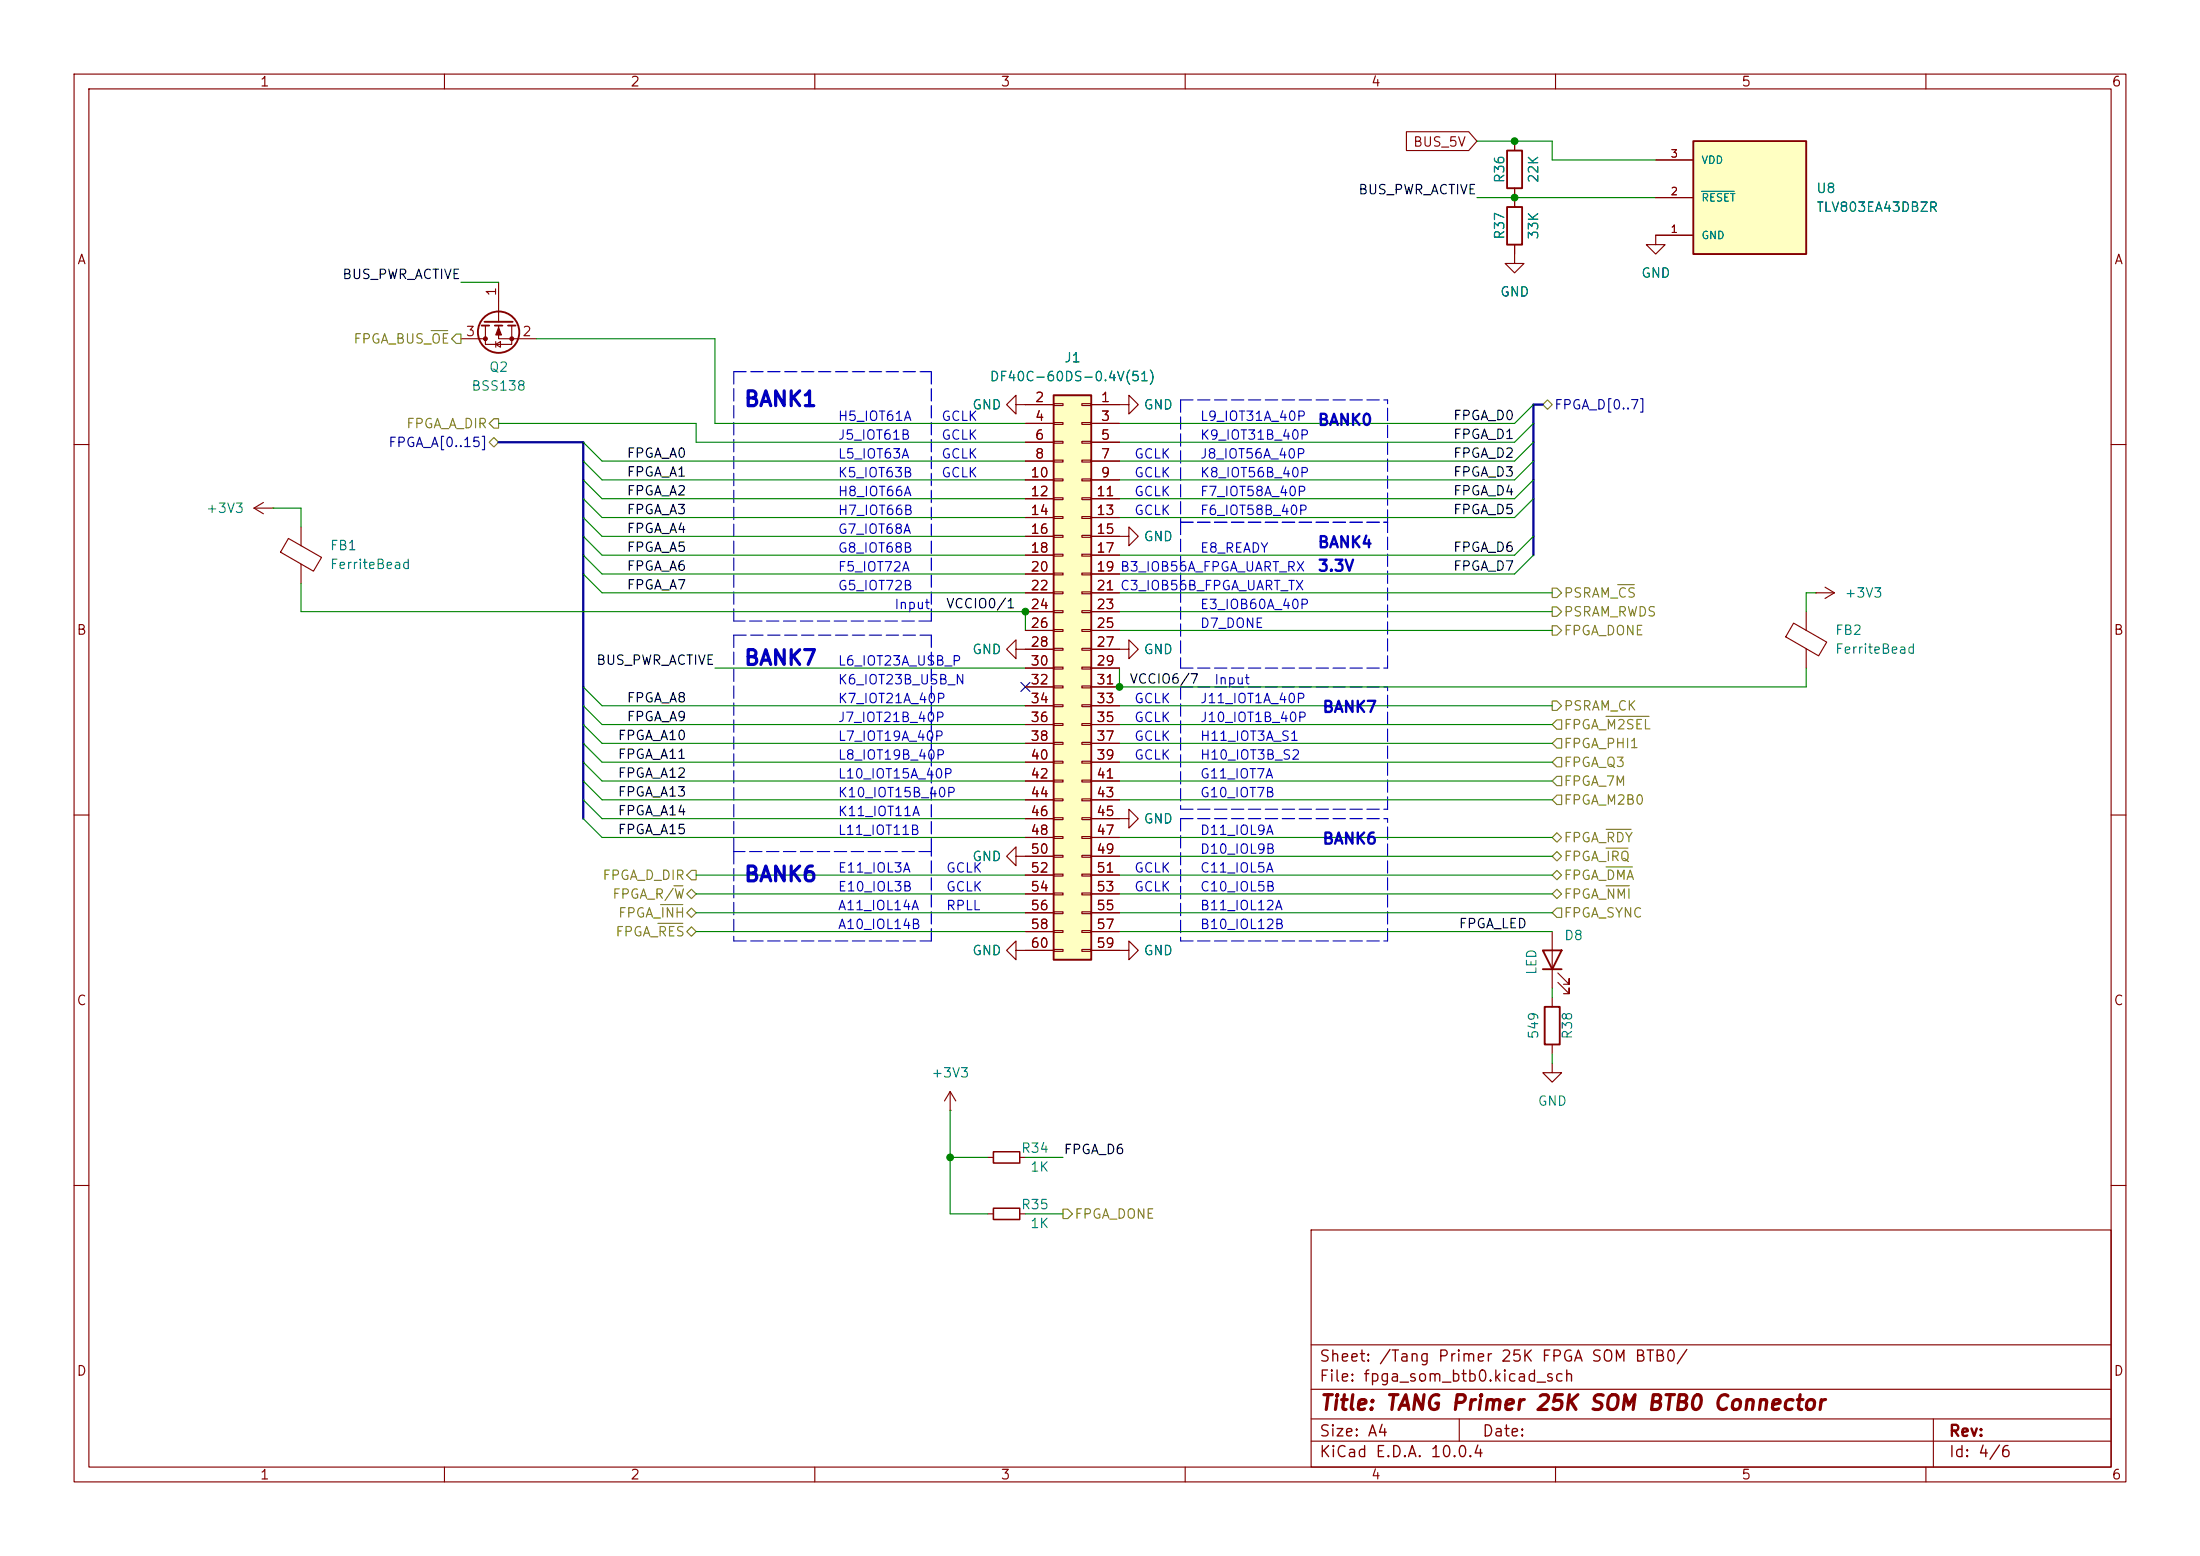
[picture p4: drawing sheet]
<svg xmlns="http://www.w3.org/2000/svg" width="297mm" height="210mm" viewBox="0 0 297 210" stroke-linecap="round" stroke-linejoin="round" font-family="sans-serif">
<g fill="none" stroke="#840000" stroke-width=".15">
<path d="M10 10h277v190h-277zM12 12h273v186h-273zM60 10v2M110 10v2M160 10v2M204.5 19.1v1.2M210 10v2M260 10v2M67.3 38.1v5.3M204.5 33v2.6h1.2l-1.2 1.2-1.3-1.2h1.3M204.5 25.4v2.5M223.5 31.8v1.2h1.3l-1.3 1.3-1.3-1.3h1.3"/>
<path d="M62.2 45.7h3.3M65.5 43.9v2.6h3.6v-2.6M66.9 46.5l.7-.4v.8zM66.9 46.1v.8M67.3 43.9v1.8h5.1M151.1 54.6h1.3v-1.3l1.3 1.3-1.3 1.3v-1.3M10 60h2M34.3 68.6l1.3 .7M34.3 68.6h2.5M35.6 67.8l-1.3 .8M36.8 68.6h.1M38.9 72.7l4.5 2.5-1.1 1.9-4.4-2.6z"/>
<path d="M40.6 71.1v2.6M40.6 76.1v2.6M151.1 72.4h1.3v-1.3l1.3 1.3-1.3 1.3v-1.3M246.4 79.2l1.2 .8M285 60h2M137.2 87.6v-1.2l-1.3 1.2 1.3 1.3v-1.3h1.2M151.1 87.6h1.3v-1.2l1.3 1.2-1.3 1.3v-1.3M242.1 84.1l4.5 2.6-1.1 1.8-4.4-2.5zM243.8 82.6v2.5M243.8 87.6v2.6M245.1 80h.1M245.1 80h2.5"/>
<path d="M247.6 80l-1.2 .8M10 110h2M151.1 110.5h1.3v-1.3l1.3 1.3-1.3 1.3v-1.3M285 110h2M137.2 128.3v-1.3l-1.3 1.3 1.3 1.2v-1.2h1.2M151.1 128.3h1.3v-1.3l1.3 1.3-1.3 1.2v-1.2M209.5 125.7v7.7M209.5 134.6v1.3M210.3 132.6l1.5 1.5v-.7v.7h-.7M210.3 131.3l1.5 1.5v-.7v.7h-.7M128.3 149.9h.1M128.3 147.3l-.8 1.3"/>
<path d="M128.3 147.3l.7 1.3M128.3 147.3v2.6M133.3 156.2h.8M137.7 156.2h.7M209.5 143.5v1.3h1.3l-1.3 1.3-1.2-1.3h1.2M209.5 141v1.2M10 160h2M133.3 163.8h.8M137.7 163.8h.7M177 166h108v32h-108zM285 160h2M60 198v2"/>
<path d="M110 198v2M160 198v2M177 194.5h108M177 191.5h108M177 187.5h108M177 181.5h108M197 191.5v3M210 198v2M260 198v2M261 191.5v6.5"/>
</g>
<g fill="none" stroke="#840000" stroke-width=".25">
<path d="M203.5 20.3h2v5.1h-2zM203.5 27.9h2v5.1h-2zM65 43.9h1M65.4 43.4h3.8M66.8 43.9h1M68.6 43.9h1M208.3 128.3h2.5l-1.3 2.5zM208.3 130.8h2.5M208.5 135.9h2.1v5.1h-2.1z"/>
<circle cx="67.3" cy="44.8" r="2.79"/>
</g>
<path d="M134.1 155.4h3.6v1.6h-3.6zM134.1 163.1h3.6v1.5h-3.6z" fill="none" stroke="#840000" stroke-width=".2"/>
<g fill="#840000" stroke="#840000" stroke-width=".15">
<path d="M67.3 44.2l.4 1h-.8z"/>
<circle cx="65.5" cy="45.7" r=".25"/>
<circle cx="69.1" cy="45.7" r=".25"/>
</g>
<path d="M228.6 19.1h15.2v15.2h-15.2z" fill="#ffffc2"/>
<path d="M228.6 19.1h15.2v15.2h-15.2z" fill="none" stroke="#840000" stroke-width=".25"/>
<path d="M223.5 31.8h5.1M223.5 26.7h5.1M223.5 21.6h5.1M137.2 54.6v-1.3l-1.3 1.3 1.3 1.3v-1.3h1.2M137.2 115.6v-1.3l-1.3 1.3 1.3 1.2v-1.2h1.2" fill="none" stroke="#840000" stroke-width=".15"/>
<path d="M229.7 25.8h4.4" fill="none" stroke="#008484" stroke-width=".15"/>
<path d="M142.2 53.3h5.1v76.2h-5.1z" fill="#ffffc2"/>
<path d="M142.2 53.3h5.1v76.2h-5.1z" fill="none" stroke="#840000" stroke-width=".25"/>
<g fill="none" stroke="#840000" stroke-width=".15">
<path d="M189.9 17.8h8.4l1.1 1.3-1.1 1.2h-8.4zM204.5 19.1v1.2M204.5 25.4v2.5M204.5 33v1.3M223.5 31.8h5.1M223.5 26.7h5.1M223.5 21.6h5.1M138.4 54.6h3.8M138.4 57.2h3.8M138.4 59.7h3.8M142.2 54.5h1.3v.2h-1.3zM142.2 57h1.3v.3h-1.3z"/>
<path d="M142.2 59.6h1.3v.2h-1.3zM146 54.5h1.3v.2h-1.3zM146 57h1.3v.3h-1.3zM146 59.6h1.3v.2h-1.3zM147.3 54.6h3.8M147.3 57.2h3.8M147.3 59.7h3.8M138.4 62.2h3.8M138.4 64.8h3.8M138.4 67.3h3.8M138.4 69.9h3.8M138.4 72.4h3.8"/>
<path d="M138.4 74.9h3.8M138.4 77.5h3.8M142.2 62.1h1.3v.3h-1.3zM142.2 64.6h1.3v.3h-1.3zM142.2 67.2h1.3v.2h-1.3zM142.2 69.7h1.3v.3h-1.3zM142.2 72.3h1.3v.2h-1.3zM142.2 74.8h1.3v.3h-1.3zM142.2 77.3h1.3v.3h-1.3zM142.2 79.9h1.3v.2h-1.3zM146 62.1h1.3v.3h-1.3zM146 64.6h1.3v.3h-1.3z"/>
<path d="M146 67.2h1.3v.2h-1.3zM146 69.7h1.3v.3h-1.3zM146 72.3h1.3v.2h-1.3zM146 74.8h1.3v.3h-1.3zM146 77.3h1.3v.3h-1.3zM146 79.9h1.3v.2h-1.3zM147.3 62.2h3.8M147.3 64.8h3.8M147.3 67.3h3.8M147.3 69.9h3.8M147.3 72.4h3.8M147.3 74.9h3.8"/>
<path d="M147.3 77.5h3.8M138.4 80h3.8M138.4 82.6h3.8M138.4 85.1h3.8M138.4 87.6h3.8M138.4 90.2h3.8M138.4 92.7h3.8M138.4 95.3h3.8M138.4 97.8h3.8M142.2 82.4h1.3v.3h-1.3zM142.2 85h1.3v.2h-1.3zM142.2 87.5h1.3v.3h-1.3z"/>
<path d="M142.2 90h1.3v.3h-1.3zM142.2 92.6h1.3v.2h-1.3zM142.2 95.1h1.3v.3h-1.3zM142.2 97.7h1.3v.2h-1.3zM146 82.4h1.3v.3h-1.3zM146 85h1.3v.2h-1.3zM146 87.5h1.3v.3h-1.3zM146 90h1.3v.3h-1.3zM146 92.6h1.3v.2h-1.3zM146 95.1h1.3v.3h-1.3zM146 97.7h1.3v.2h-1.3zM147.3 80h3.8"/>
<path d="M147.3 82.6h3.8M147.3 85.1h3.8M147.3 87.6h3.8M147.3 90.2h3.8M147.3 92.7h3.8M147.3 95.3h3.8M147.3 97.8h3.8M138.4 100.3h3.8M138.4 102.9h3.8M138.4 105.4h3.8M138.4 108h3.8M138.4 110.5h3.8"/>
<path d="M138.4 113h3.8M138.4 115.6h3.8M138.4 118.1h3.8M142.2 100.2h1.3v.3h-1.3zM142.2 102.7h1.3v.3h-1.3zM142.2 105.3h1.3v.2h-1.3zM142.2 107.8h1.3v.3h-1.3zM142.2 110.4h1.3v.2h-1.3zM142.2 112.9h1.3v.3h-1.3zM142.2 115.4h1.3v.3h-1.3zM142.2 118h1.3v.2h-1.3zM146 100.2h1.3v.3h-1.3z"/>
<path d="M146 102.7h1.3v.3h-1.3zM146 105.3h1.3v.2h-1.3zM146 107.8h1.3v.3h-1.3zM146 110.4h1.3v.2h-1.3zM146 112.9h1.3v.3h-1.3zM146 115.4h1.3v.3h-1.3zM146 118h1.3v.2h-1.3zM147.3 100.3h3.8M147.3 102.9h3.8M147.3 105.4h3.8M147.3 108h3.8M147.3 110.5h3.8"/>
<path d="M147.3 113h3.8M147.3 115.6h3.8M147.3 118.1h3.8M138.4 120.7h3.8M138.4 123.2h3.8M138.4 125.7h3.8M138.4 128.3h3.8M142.2 120.5h1.3v.3h-1.3zM142.2 123.1h1.3v.2h-1.3zM142.2 125.6h1.3v.3h-1.3zM142.2 128.1h1.3v.3h-1.3zM146 120.5h1.3v.3h-1.3z"/>
<path d="M146 123.1h1.3v.2h-1.3zM146 125.6h1.3v.3h-1.3zM146 128.1h1.3v.3h-1.3zM147.3 120.7h3.8M147.3 123.2h3.8M147.3 125.7h3.8M147.3 128.3h3.8"/>
</g>
<g fill="none" stroke="#848400" stroke-width=".15">
<path d="M58.2 44.6h2.2M61.6 45.1h.6v1.3h-.6l-.6-.7zM66 59.7l.7-.6 .6 .6-.6 .6zM66.7 56.5h.6v1.3h-.6l-.7-.6zM208.3 54.6l.6-.6 .6 .6-.6 .6zM209.5 79.4h.7l.6 .6-.6 .6h-.7zM218.4 78.9h2.2M209.5 84.5h.7l.6 .6-.6 .6h-.7zM209.5 81.9h.7l.6 .7-.6 .6h-.7zM209.5 94.6h.7l.6 .7-.6 .6h-.7zM210.2 97.2h.6v1.2h-.6l-.7-.6zM210.2 99.7h.6v1.3h-.6l-.7-.7z"/>
<path d="M216.8 96.7h5.8M91 119.5h1.2M93.3 117.5h.7v1.2h-.7l-.6-.6zM209.5 102.9l.7-.7h.6v1.3h-.6zM209.5 105.4l.7-.6h.6v1.2h-.6zM209.5 118.1l.7-.6 .6 .6-.6 .6zM209.5 115.6l.7-.7 .6 .7-.6 .6zM209.5 113l.7-.6 .6 .6-.6 .7zM210.2 107.3h.6v1.3h-.6l-.7-.6zM216.8 119.5h3.2M216.8 117h3.6M216.8 114.5h3"/>
<path d="M216.8 111.9h3.4M88.8 124.6h3.4M89.2 122.1h3M92.7 125.7l.6-.6 .7 .6-.7 .7zM92.7 123.2l.6-.6 .7 .6-.7 .6zM93.3 120l.7 .7-.7 .6-.6-.6zM209.5 120.7l.7-.7 .6 .7-.6 .6zM210.2 122.6h.6v1.2h-.6l-.7-.6zM143.5 163.2h.6l.7 .6-.7 .7h-.6z"/>
</g>
<g fill="none" stroke="#0000c2" stroke-width=".15" stroke-dasharray="1.7 .6">
<path d="M99.1 50.2h26.6M99.1 50.2v33.6M125.7 50.2v33.6M159.4 54h27.9M159.4 54v16.5M159.4 70.5h27.9M159.4 70.5v19.7M187.3 70.5v-16.5M99.1 85.7h26.6M99.1 85.7v29.2M125.7 83.8h-26.6M125.7 85.7v29.2"/>
<path d="M159.4 92.7h27.9M159.4 90.2h27.9M159.4 92.7v16.5M187.3 90.2v-19.7M99.1 114.9v12.1M125.7 114.9h-26.6M159.4 109.2h27.9M159.4 110.5h27.9M159.4 110.5v16.5M187.3 109.2v-16.5M99.1 127h26.6M125.7 127v-12.1"/>
<path d="M159.4 127h27.9M187.3 127v-16.5"/>
</g>
<path d="M67.3 59.7h11.4v50.8M208.3 54.6h-1.3v20.3" fill="none" stroke="#000084" stroke-width=".3"/>
<g fill="none" stroke="#008400" stroke-width=".15">
<path d="M199.4 19.1h10.1v2.5h14M62.2 38.1h5.1M199.4 26.7h24.1M67.3 57.2h26.7v2.5h44.4M72.4 45.7h24.1v11.5h41.9M78.7 59.7l2.6 2.5h57.1M207 54.6l-2.5 2.6h-53.4M207 59.7l-2.5 2.5h-53.4M207 57.2l-2.5 2.5h-53.4M36.8 68.6h3.8v2.5M40.6 78.7v3.9h97.8v2.5M78.7 62.2l2.6 2.6h57.1"/>
<path d="M78.7 77.5l2.6 2.5h57.1M78.7 74.9l2.6 2.6h57.1M78.7 72.4l2.6 2.5h57.1M78.7 64.8l2.6 2.5h57.1M78.7 67.3l2.6 2.6h57.1M78.7 69.9l2.6 2.5h57.1M207 62.2l-2.5 2.6h-53.4M207 74.9l-2.5 2.6h-53.4M207 72.4l-2.5 2.5h-53.4M207 64.8l-2.5 2.5h-53.4M207 67.3l-2.5 2.6h-53.4M78.7 97.8l2.6 2.5h57.1"/>
<path d="M78.7 92.7l2.6 2.6h57.1M78.7 95.3l2.6 2.5h57.1M96.5 90.2h41.9M151.1 80h58.4M151.1 90.2v2.5h92.7v-2.5M151.1 85.1h58.4M151.1 95.3h58.4M151.1 97.8h58.4M151.1 82.6h58.4M245.1 80h-1.3v2.6M78.7 110.5l2.6 2.5h57.1M78.7 105.4l2.6 2.6h57.1"/>
<path d="M78.7 102.9l2.6 2.5h57.1M78.7 100.3l2.6 2.6h57.1M78.7 108l2.6 2.5h57.1M94 118.1h44.4M151.1 113h58.4M151.1 118.1h58.4M151.1 100.3h58.4M151.1 115.6h58.4M151.1 108h58.4M151.1 105.4h58.4M151.1 102.9h58.4M94 125.7h44.4"/>
<path d="M94 120.7h44.4M94 123.2h44.4M151.1 125.7h58.4M151.1 120.7h58.4M151.1 123.2h58.4M209.5 133.4v1.2M128.3 149.9v13.9h5M128.3 156.2h5M138.4 156.2h5.1M209.5 142.2v1.3M138.4 163.8h5.1"/>
</g>
<path d="M137.8 92.1l1.2 1.2M139 92.1l-1.2 1.2" fill="none" stroke="#000084" stroke-width=".15"/>
<path d="M229.7 25.8h4.4" fill="none" stroke="#008484" stroke-width=".15"/>
<g fill="#008400" stroke="#008400" stroke-width=".14">
<circle cx="151.1" cy="92.7" r=".46"/>
<circle cx="204.5" cy="26.7" r=".46"/>
<circle cx="204.5" cy="19.1" r=".46"/>
<circle cx="138.4" cy="82.6" r=".46"/>
<circle cx="128.3" cy="156.2" r=".46"/>
</g>
<g font-size="2" fill="#0000c2">
<text x="100.3" y="55.4">BANK1</text>
<text x="100.3" y="90.3">BANK7</text>
<text x="100.3" y="119.5">BANK6</text>
</g>
<text font-size="2" fill="#840000" x="178" y="190.8">Title: TANG Primer 25K SOM BTB0 Connector</text>
<g font-size="1.5" fill="#0000c2">
<text x="177.8" y="57.8">BANK0</text>
<text x="177.8" y="74.3">BANK4</text>
<text x="177.8" y="77.5">3.3V</text>
<text x="178.4" y="96.5">BANK7</text>
<text x="178.4" y="114.3">BANK6</text>
</g>
<g font-size="1.5" fill="#840000">
<text x="178" y="184.2">Sheet: /Tang Primer 25K FPGA SOM BTB0/</text>
<text x="178" y="186.9">File: fpga_som_btb0.kicad_sch</text>
<text x="178" y="197.1">KiCad E.D.A. 10.0.4</text>
<text x="178" y="194.3">Size: A4</text>
<text x="200" y="194.3">Date:</text>
<text x="263" y="194.3">Rev:</text>
<text x="263" y="197.1">Id: 4/6</text>
</g>
<g font-size="1.3" fill="#840000">
<text x="35" y="12">1</text>
<text x="85" y="12">2</text>
<text x="135" y="12">3</text>
<text x="185" y="12">4</text>
<text x="235" y="12">5</text>
<text x="285" y="12">6</text>
<text x="190.7" y="20.1">BUS_5V</text>
<text x="10.3" y="36">A</text>
<text x="285.3" y="36">A</text>
<text x="67.3" y="40.1" transform="rotate(-90 67.3 40.1)">1</text>
<text x="62.8" y="45.7">3</text>
<text x="70.4" y="45.7">2</text>
<text x="139.6" y="54.6">2</text>
<text x="139.6" y="57.1">4</text>
<text x="139.6" y="59.7">6</text>
<text x="148.5" y="54.6">1</text>
<text x="148.5" y="57.1">3</text>
<text x="148.5" y="59.7">5</text>
<text x="139" y="64.7">10</text>
<text x="139.6" y="62.2">8</text>
<text x="148.5" y="62.2">7</text>
<text x="148.5" y="64.7">9</text>
<text x="139" y="67.3">12</text>
<text x="139" y="69.8">14</text>
<text x="147.9" y="67.3">11</text>
<text x="147.9" y="69.8">13</text>
<text x="139" y="72.4">16</text>
<text x="139" y="74.9">18</text>
<text x="139" y="77.4">20</text>
<text x="147.9" y="72.4">15</text>
<text x="147.9" y="74.9">17</text>
<text x="147.9" y="77.4">19 B3_IOB56A_FPGA_UART_RX</text>
<text x="147.9" y="77.4">19</text>
<text x="139" y="80">22</text>
<text x="139" y="82.5">24</text>
<text x="147.9" y="80">21 C3_IOB56B_FPGA_UART_TX</text>
<text x="147.9" y="82.5">23</text>
<text x="147.9" y="80">21</text>
<text x="10.3" y="86">B</text>
<text x="139" y="85.1">26</text>
<text x="139" y="87.6">28</text>
<text x="147.9" y="85.1">25</text>
<text x="147.9" y="87.6">27</text>
<text x="285.3" y="86">B</text>
<text x="139" y="90.1">30</text>
<text x="139" y="92.7">32</text>
<text x="139" y="95.2">34</text>
<text x="147.9" y="90.1">29</text>
<text x="147.9" y="92.7">31</text>
<text x="147.9" y="95.2">33</text>
<text x="139" y="97.8">36</text>
<text x="139" y="100.3">38</text>
<text x="147.9" y="97.8">35</text>
<text x="147.9" y="100.3">37</text>
<text x="139" y="102.8">40</text>
<text x="139" y="105.4">42</text>
<text x="139" y="107.9">44</text>
<text x="147.9" y="102.8">39</text>
<text x="147.9" y="105.4">41</text>
<text x="147.9" y="107.9">43</text>
<text x="139" y="110.5">46</text>
<text x="139" y="113">48</text>
<text x="147.9" y="110.5">45</text>
<text x="147.9" y="113">47</text>
<text x="139" y="115.5">50</text>
<text x="139" y="118.1">52</text>
<text x="147.9" y="115.5">49</text>
<text x="147.9" y="118.1">51</text>
<text x="139" y="120.6">54</text>
<text x="139" y="123.2">56</text>
<text x="139" y="125.7">58</text>
<text x="147.9" y="120.6">53</text>
<text x="147.9" y="123.2">55</text>
<text x="147.9" y="125.7">57</text>
<text x="139" y="128.2">60</text>
<text x="147.9" y="128.2">59</text>
<text x="10.3" y="136">C</text>
<text x="285.3" y="136">C</text>
<text x="10.3" y="186">D</text>
<text x="285.3" y="186">D</text>
<text x="35" y="200">1</text>
<text x="85" y="200">2</text>
<text x="135" y="200">3</text>
<text x="185" y="200">4</text>
<text x="235" y="200">5</text>
<text x="285" y="200">6</text>
</g>
<g font-size="1.3">
<text x="183.3" y="26.5">BUS_PWR_ACTIVE</text>
<text x="46.1" y="38">BUS_PWR_ACTIVE</text>
<text x="196.1" y="57">FPGA_D0</text>
<text x="196.1" y="59.6">FPGA_D1</text>
<text x="84.5" y="62.1">FPGA_A0</text>
<text x="84.5" y="64.6">FPGA_A1</text>
<text x="196.1" y="64.6">FPGA_D3</text>
<text x="196.1" y="62.1">FPGA_D2</text>
<text x="84.5" y="69.7">FPGA_A3</text>
<text x="84.5" y="67.2">FPGA_A2</text>
<text x="196.1" y="67.2">FPGA_D4</text>
<text x="196.1" y="69.7">FPGA_D5</text>
<text x="84.5" y="77.3">FPGA_A6</text>
<text x="84.5" y="72.3">FPGA_A4</text>
<text x="84.5" y="74.8">FPGA_A5</text>
<text x="196.1" y="74.8">FPGA_D6</text>
<text x="196.1" y="77.3">FPGA_D7</text>
<text x="84.5" y="79.9">FPGA_A7</text>
<text x="127.6" y="82.4">VCCIO0/1</text>
<text x="80.4" y="90">BUS_PWR_ACTIVE</text>
<text x="84.5" y="95.1">FPGA_A8</text>
<text x="152.4" y="92.6">VCCIO6/7</text>
<text x="83.3" y="100.2">FPGA_A10</text>
<text x="84.5" y="97.7">FPGA_A9</text>
<text x="83.3" y="107.8">FPGA_A13</text>
<text x="83.3" y="105.3">FPGA_A12</text>
<text x="83.3" y="102.7">FPGA_A11</text>
<text x="83.3" y="110.4">FPGA_A14</text>
<text x="83.3" y="112.9">FPGA_A15</text>
<text x="196.8" y="125.6">FPGA_LED</text>
<text x="143.5" y="156.1">FPGA_D6</text>
</g>
<g font-size="1.3" fill="#008484">
<text x="203.4" y="24.8" transform="rotate(-90 203.4 24.8)">R36</text>
<text x="208" y="24.8" transform="rotate(-90 208 24.8)">22K</text>
<text x="245.1" y="28.9">TLV803EA43DBZR</text>
<text x="245.1" y="26.4">U8</text>
<text x="203.4" y="32.4" transform="rotate(-90 203.4 32.4)">R37</text>
<text x="208" y="32.4" transform="rotate(-90 208 32.4)">33K</text>
<text x="202.4" y="40.3">GND</text>
<text x="221.5" y="37.8">GND</text>
<text x="63.5" y="53">BSS138</text>
<text x="65.9" y="50.5">Q2</text>
<text x="133.5" y="51.8">DF40C-60DS-0.4V(51)</text>
<text x="143.6" y="49.2">J1</text>
<text x="131.2" y="55.6">GND</text>
<text x="154.3" y="55.6">GND</text>
<text x="27.7" y="69.6">+3V3</text>
<text x="44.5" y="74.6">FB1</text>
<text x="44.5" y="77.1">FerriteBead</text>
<text x="154.3" y="73.4">GND</text>
<text x="248.9" y="81">+3V3</text>
<text x="131.2" y="88.6">GND</text>
<text x="154.3" y="88.6">GND</text>
<text x="247.7" y="86">FB2</text>
<text x="247.7" y="88.6">FerriteBead</text>
<text x="154.3" y="111.5">GND</text>
<text x="131.2" y="116.5">GND</text>
<text x="131.2" y="129.2">GND</text>
<text x="154.3" y="129.2">GND</text>
<text x="207.7" y="131.7" transform="rotate(-90 207.7 131.7)">LED</text>
<text x="211.1" y="127.2">D8</text>
<text x="208" y="140.3" transform="rotate(-90 208 140.3)">549</text>
<text x="212.6" y="140.4" transform="rotate(-90 212.6 140.4)">R38</text>
<text x="125.6" y="145.8">+3V3</text>
<text x="207.5" y="149.6">GND</text>
<text x="137.8" y="155.9">R34</text>
<text x="139" y="158.5">1K</text>
<text x="137.8" y="163.5">R35</text>
<text x="139" y="166.1">1K</text>
</g>
<g font-size="1.3" fill="#848400">
<text x="47.6" y="46.7">FPGA_BUS_OE</text>
<text x="54.8" y="58.1">FPGA_A_DIR</text>
<text x="211" y="83.5">PSRAM_RWDS</text>
<text x="211" y="81">PSRAM_CS</text>
<text x="211" y="86.1">FPGA_DONE</text>
<text x="211" y="98.8">FPGA_M2SEL</text>
<text x="211" y="101.3">FPGA_PHI1</text>
<text x="211" y="96.2">PSRAM_CK</text>
<text x="211" y="103.8">FPGA_Q3</text>
<text x="211" y="106.4">FPGA_7M</text>
<text x="211" y="108.9">FPGA_M2B0</text>
<text x="81.2" y="119.1">FPGA_D_DIR</text>
<text x="211" y="119.1">FPGA_DMA</text>
<text x="211" y="116.5">FPGA_IRQ</text>
<text x="211" y="114">FPGA_RDY</text>
<text x="82.6" y="121.6">FPGA_R/W</text>
<text x="83.4" y="124.2">FPGA_INH</text>
<text x="211" y="121.6">FPGA_NMI</text>
<text x="211" y="124.2">FPGA_SYNC</text>
<text x="83" y="126.7">FPGA_RES</text>
<text x="145" y="164.8">FPGA_DONE</text>
</g>
<g font-size="1.3" fill="#0000c2">
<text x="113" y="57.1">H5_IOT61A</text>
<text x="113" y="59.7">J5_IOT61B</text>
<text x="127" y="57.1">GCLK</text>
<text x="127" y="59.7">GCLK</text>
<text x="161.9" y="57.1">L9_IOT31A_40P</text>
<text x="161.9" y="59.7">K9_IOT31B_40P</text>
<text x="113" y="64.7">K5_IOT63B</text>
<text x="113" y="62.2">L5_IOT63A</text>
<text x="127" y="64.7">GCLK</text>
<text x="127" y="62.2">GCLK</text>
<text x="153" y="64.7">GCLK</text>
<text x="153" y="62.2">GCLK</text>
<text x="161.9" y="64.7">K8_IOT56B_40P</text>
<text x="161.9" y="62.2">J8_IOT56A_40P</text>
<text x="113" y="67.3">H8_IOT66A</text>
<text x="113" y="69.8">H7_IOT66B</text>
<text x="153" y="69.8">GCLK</text>
<text x="153" y="67.3">GCLK</text>
<text x="161.9" y="67.3">F7_IOT58A_40P</text>
<text x="161.9" y="69.8">F6_IOT58B_40P</text>
<text x="113" y="74.9">G8_IOT68B</text>
<text x="113" y="77.4">F5_IOT72A</text>
<text x="113" y="72.4">G7_IOT68A</text>
<text x="161.9" y="74.9">E8_READY</text>
<text x="113" y="80">G5_IOT72B</text>
<text x="120.6" y="82.5">Input</text>
<text x="161.9" y="82.5">E3_IOB60A_40P</text>
<text x="161.9" y="85.1">D7_DONE</text>
<text x="113" y="90.1">L6_IOT23A_USB_P</text>
<text x="113" y="95.2">K7_IOT21A_40P</text>
<text x="113" y="92.7">K6_IOT23B_USB_N</text>
<text x="153" y="95.2">GCLK</text>
<text x="161.9" y="95.2">J11_IOT1A_40P</text>
<text x="163.8" y="92.7">Input</text>
<text x="113" y="100.3">L7_IOT19A_40P</text>
<text x="113" y="97.8">J7_IOT21B_40P</text>
<text x="153" y="100.3">GCLK</text>
<text x="153" y="97.8">GCLK</text>
<text x="161.9" y="97.8">J10_IOT1B_40P</text>
<text x="161.9" y="100.3">H11_IOT3A_S1</text>
<text x="113" y="102.8">L8_IOT19B_40P</text>
<text x="113" y="105.4">L10_IOT15A_40P</text>
<text x="113" y="107.9">K10_IOT15B_40P</text>
<text x="153" y="102.8">GCLK</text>
<text x="161.9" y="107.9">G10_IOT7B</text>
<text x="161.9" y="105.4">G11_IOT7A</text>
<text x="161.9" y="102.8">H10_IOT3B_S2</text>
<text x="113" y="110.5">K11_IOT11A</text>
<text x="113" y="113">L11_IOT11B</text>
<text x="161.9" y="113">D11_IOL9A</text>
<text x="113" y="118.1">E11_IOL3A</text>
<text x="127.6" y="118.1">GCLK</text>
<text x="153" y="118.1">GCLK</text>
<text x="161.9" y="115.5">D10_IOL9B</text>
<text x="161.9" y="118.1">C11_IOL5A</text>
<text x="113" y="120.6">E10_IOL3B</text>
<text x="113" y="125.7">A10_IOL14B</text>
<text x="113" y="123.2">A11_IOL14A</text>
<text x="127.6" y="123.2">RPLL</text>
<text x="127.6" y="120.6">GCLK</text>
<text x="153" y="120.6">GCLK</text>
<text x="161.9" y="123.2">B11_IOL12A</text>
<text x="161.9" y="125.7">B10_IOL12B</text>
<text x="161.9" y="120.6">C10_IOL5B</text>
</g>
<g font-size="1.3" fill="#000084">
<text x="209.7" y="55.6">FPGA_D[0..7]</text>
<text x="52.3" y="60.7">FPGA_A[0..15]</text>
</g>
<g font-size="1" fill="#840000">
<text x="225.4" y="21.5">3</text>
<text x="225.4" y="26.6">2</text>
<text x="225.4" y="31.7">1</text>
</g>
<g font-size="1" fill="#008484">
<text x="229.6" y="22.4">VDD</text>
<text x="229.6" y="27.4">RESET</text>
<text x="229.6" y="32.5">GND</text>
</g>
</svg>
